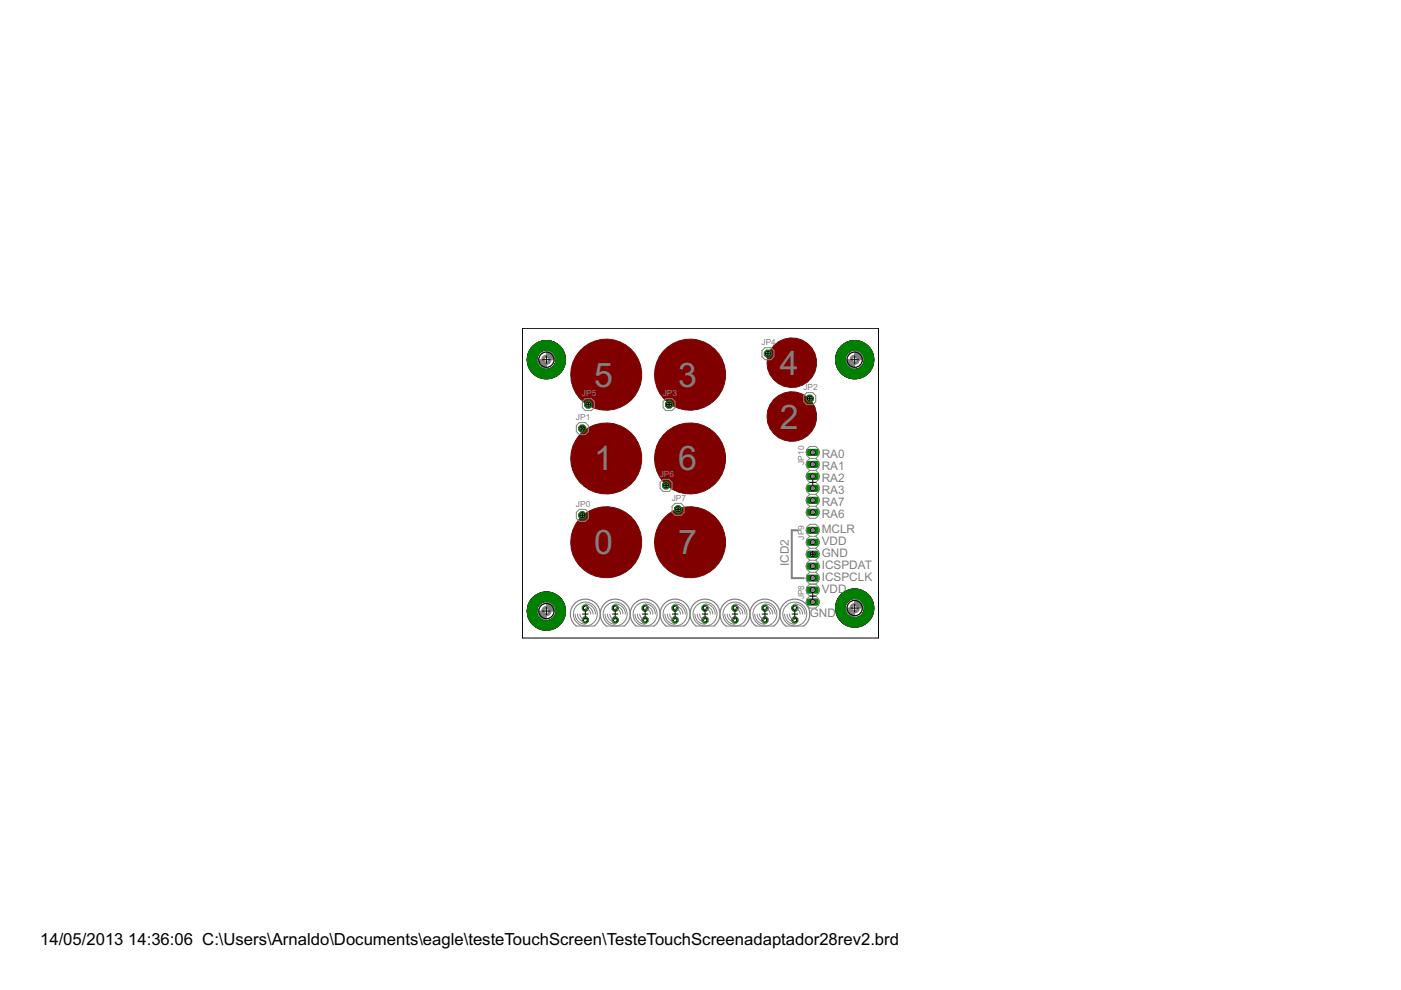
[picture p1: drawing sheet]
<svg xmlns="http://www.w3.org/2000/svg" width="297mm" height="210mm" viewBox="0 0 297 210" stroke-linecap="round" stroke-linejoin="round" font-family="sans-serif">
<g fill="#000080" stroke="#000080" stroke-width=".21">
<path d="M178.5 125.9a4.1 4.1 0 0 1 6.3 1.1 4.1 4.1 0 0 1-2.6 5.9 4.1 4.1 0 0 1-5.1-4h2.1a2.04 2.04 0 0 1 3-1.7 2.04 2.04 0 0 1 .2 3.4 2.04 2.04 0 0 1-3.2-1.3v-.4h-2.1a4.2 4.2 0 0 1 1.4-3z" fill-rule="evenodd"/>
<path d="M178.5 73.3a4.1 4.1 0 0 1 6.3 1 4.1 4.1 0 0 1-2.6 5.9 4.1 4.1 0 0 1-5.1-3.9h2.1a2.04 2.04 0 0 1 3-1.8 2.04 2.04 0 0 1 .2 3.5 2.04 2.04 0 0 1-3.2-1.4v-.3h-2.1a4.2 4.2 0 0 1 1.4-3z" fill-rule="evenodd"/>
<path d="M113.1 126.6a4.1 4.1 0 0 1 6.3 1 4.1 4.1 0 0 1-2.6 5.9 4.1 4.1 0 0 1-5-3.9h2a2.03 2.03 0 0 1 3-1.8 2.03 2.03 0 0 1 .2 3.5 2.03 2.03 0 0 1-3.2-1.4v-.3h-2a4 4 0 0 1 1.3-3z" fill-rule="evenodd"/>
<path d="M113.1 73.3a4.1 4.1 0 0 1 6.3 1 4.1 4.1 0 0 1-2.6 5.9 4.1 4.1 0 0 1-5-3.9h2a2.03 2.03 0 0 1 3-1.8 2.03 2.03 0 0 1 .2 3.5 2.03 2.03 0 0 1-3.2-1.4v-.3h-2a4 4 0 0 1 1.3-3z" fill-rule="evenodd"/>
</g>
<g fill="#800000" stroke="#800000" stroke-width=".21">
<circle cx="128.5" cy="97.2" r="7.5"/>
<circle cx="146.3" cy="115" r="7.5"/>
<circle cx="146.3" cy="97.2" r="7.5"/>
<circle cx="146.3" cy="79.4" r="7.5"/>
<circle cx="128.5" cy="115" r="7.5"/>
<circle cx="128.5" cy="79.4" r="7.5"/>
<circle cx="167.9" cy="76.9" r="5.3"/>
<circle cx="167.9" cy="88.3" r="5.3"/>
</g>
<circle cx="168.5" cy="128.9" r=".71" fill="#008000" stroke="#008000" stroke-width=".21"/>
<circle cx="168.5" cy="128.9" r=".4" fill="#fff" stroke="#000" stroke-width=".21"/>
<circle cx="168.5" cy="131.5" r=".71" fill="#008000" stroke="#008000" stroke-width=".21"/>
<circle cx="168.5" cy="131.5" r=".4" fill="#fff" stroke="#000" stroke-width=".21"/>
<circle cx="162.2" cy="128.9" r=".71" fill="#008000" stroke="#008000" stroke-width=".21"/>
<circle cx="162.2" cy="128.9" r=".4" fill="#fff" stroke="#000" stroke-width=".21"/>
<circle cx="162.2" cy="131.5" r=".71" fill="#008000" stroke="#008000" stroke-width=".21"/>
<circle cx="162.2" cy="131.5" r=".4" fill="#fff" stroke="#000" stroke-width=".21"/>
<circle cx="155.8" cy="128.9" r=".71" fill="#008000" stroke="#008000" stroke-width=".21"/>
<circle cx="155.8" cy="128.9" r=".4" fill="#fff" stroke="#000" stroke-width=".21"/>
<circle cx="155.8" cy="131.5" r=".71" fill="#008000" stroke="#008000" stroke-width=".21"/>
<circle cx="155.8" cy="131.5" r=".4" fill="#fff" stroke="#000" stroke-width=".21"/>
<circle cx="149.5" cy="128.9" r=".71" fill="#008000" stroke="#008000" stroke-width=".21"/>
<circle cx="149.5" cy="128.9" r=".4" fill="#fff" stroke="#000" stroke-width=".21"/>
<circle cx="149.5" cy="131.5" r=".71" fill="#008000" stroke="#008000" stroke-width=".21"/>
<circle cx="149.5" cy="131.5" r=".4" fill="#fff" stroke="#000" stroke-width=".21"/>
<circle cx="143.1" cy="128.9" r=".71" fill="#008000" stroke="#008000" stroke-width=".21"/>
<circle cx="143.1" cy="128.9" r=".4" fill="#fff" stroke="#000" stroke-width=".21"/>
<circle cx="143.1" cy="131.5" r=".71" fill="#008000" stroke="#008000" stroke-width=".21"/>
<circle cx="143.1" cy="131.5" r=".4" fill="#fff" stroke="#000" stroke-width=".21"/>
<circle cx="136.8" cy="128.9" r=".71" fill="#008000" stroke="#008000" stroke-width=".21"/>
<circle cx="136.8" cy="128.9" r=".4" fill="#fff" stroke="#000" stroke-width=".21"/>
<circle cx="136.8" cy="131.5" r=".71" fill="#008000" stroke="#008000" stroke-width=".21"/>
<circle cx="136.8" cy="131.5" r=".4" fill="#fff" stroke="#000" stroke-width=".21"/>
<circle cx="130.4" cy="128.9" r=".71" fill="#008000" stroke="#008000" stroke-width=".21"/>
<circle cx="130.4" cy="128.9" r=".4" fill="#fff" stroke="#000" stroke-width=".21"/>
<circle cx="130.4" cy="131.5" r=".71" fill="#008000" stroke="#008000" stroke-width=".21"/>
<circle cx="130.4" cy="131.5" r=".4" fill="#fff" stroke="#000" stroke-width=".21"/>
<circle cx="124.1" cy="128.9" r=".71" fill="#008000" stroke="#008000" stroke-width=".21"/>
<circle cx="124.1" cy="128.9" r=".4" fill="#fff" stroke="#000" stroke-width=".21"/>
<circle cx="124.1" cy="131.5" r=".71" fill="#008000" stroke="#008000" stroke-width=".21"/>
<circle cx="124.1" cy="131.5" r=".4" fill="#fff" stroke="#000" stroke-width=".21"/>
<circle cx="123.5" cy="90.9" r=".83" fill="#008000" stroke="#008000" stroke-width=".21"/>
<circle cx="123.5" cy="90.9" r=".51" fill="#fff" stroke="#000" stroke-width=".21"/>
<circle cx="171.7" cy="84.5" r=".83" fill="#008000" stroke="#008000" stroke-width=".21"/>
<circle cx="171.7" cy="84.5" r=".51" fill="#fff" stroke="#000" stroke-width=".21"/>
<circle cx="141.9" cy="85.8" r=".83" fill="#008000" stroke="#008000" stroke-width=".21"/>
<circle cx="141.9" cy="85.8" r=".51" fill="#fff" stroke="#000" stroke-width=".21"/>
<circle cx="162.8" cy="75" r=".83" fill="#008000" stroke="#008000" stroke-width=".21"/>
<circle cx="162.8" cy="75" r=".51" fill="#fff" stroke="#000" stroke-width=".21"/>
<circle cx="124.7" cy="85.8" r=".83" fill="#008000" stroke="#008000" stroke-width=".21"/>
<circle cx="124.7" cy="85.8" r=".51" fill="#fff" stroke="#000" stroke-width=".21"/>
<circle cx="141.2" cy="102.9" r=".83" fill="#008000" stroke="#008000" stroke-width=".21"/>
<circle cx="141.2" cy="102.9" r=".51" fill="#fff" stroke="#000" stroke-width=".21"/>
<circle cx="143.8" cy="108" r=".83" fill="#008000" stroke="#008000" stroke-width=".21"/>
<circle cx="143.8" cy="108" r=".51" fill="#fff" stroke="#000" stroke-width=".21"/>
<path d="M171.6 125.1h1.5" fill="none" stroke="#008000" stroke-width="1.5"/>
<circle cx="172.3" cy="125.1" r=".51" fill="#fff" stroke="#000" stroke-width=".21"/>
<path d="M171.6 127.7h1.5" fill="none" stroke="#008000" stroke-width="1.5"/>
<circle cx="172.3" cy="127.7" r=".51" fill="#fff" stroke="#000" stroke-width=".21"/>
<circle cx="123.5" cy="109.3" r=".83" fill="#008000" stroke="#008000" stroke-width=".21"/>
<circle cx="123.5" cy="109.3" r=".51" fill="#fff" stroke="#000" stroke-width=".21"/>
<path d="M171.6 112.4h1.5" fill="none" stroke="#008000" stroke-width="1.5"/>
<circle cx="172.3" cy="112.4" r=".51" fill="#fff" stroke="#000" stroke-width=".21"/>
<path d="M171.6 115h1.5" fill="none" stroke="#008000" stroke-width="1.5"/>
<circle cx="172.3" cy="115" r=".51" fill="#fff" stroke="#000" stroke-width=".21"/>
<path d="M171.6 117.5h1.5" fill="none" stroke="#008000" stroke-width="1.5"/>
<circle cx="172.3" cy="117.5" r=".51" fill="#fff" stroke="#000" stroke-width=".21"/>
<path d="M171.6 120.1h1.5" fill="none" stroke="#008000" stroke-width="1.5"/>
<circle cx="172.3" cy="120.1" r=".51" fill="#fff" stroke="#000" stroke-width=".21"/>
<path d="M171.6 122.6h1.5" fill="none" stroke="#008000" stroke-width="1.5"/>
<circle cx="172.3" cy="122.6" r=".51" fill="#fff" stroke="#000" stroke-width=".21"/>
<path d="M171.6 95.9h1.5" fill="none" stroke="#008000" stroke-width="1.5"/>
<circle cx="172.3" cy="95.9" r=".51" fill="#fff" stroke="#000" stroke-width=".21"/>
<path d="M171.6 98.5h1.5" fill="none" stroke="#008000" stroke-width="1.5"/>
<circle cx="172.3" cy="98.5" r=".51" fill="#fff" stroke="#000" stroke-width=".21"/>
<path d="M171.6 101h1.5" fill="none" stroke="#008000" stroke-width="1.5"/>
<circle cx="172.3" cy="101" r=".51" fill="#fff" stroke="#000" stroke-width=".21"/>
<path d="M171.6 103.5h1.5" fill="none" stroke="#008000" stroke-width="1.5"/>
<circle cx="172.3" cy="103.5" r=".51" fill="#fff" stroke="#000" stroke-width=".21"/>
<path d="M171.6 106.1h1.5" fill="none" stroke="#008000" stroke-width="1.5"/>
<circle cx="172.3" cy="106.1" r=".51" fill="#fff" stroke="#000" stroke-width=".21"/>
<path d="M171.6 108.6h1.5" fill="none" stroke="#008000" stroke-width="1.5"/>
<circle cx="172.3" cy="108.6" r=".51" fill="#fff" stroke="#000" stroke-width=".21"/>
<g fill="#800000" stroke="#800000" stroke-width=".21">
<path d="M178.5 125.9a4.1 4.1 0 0 1 6.3 1.1 4.1 4.1 0 0 1-2.6 5.9 4.1 4.1 0 0 1-5.1-4h2.1a2.04 2.04 0 0 1 3-1.7 2.04 2.04 0 0 1 .2 3.4 2.04 2.04 0 0 1-3.2-1.3v-.4h-2.1a4.2 4.2 0 0 1 1.4-3z" fill-rule="evenodd"/>
<path d="M178.5 73.3a4.1 4.1 0 0 1 6.3 1 4.1 4.1 0 0 1-2.6 5.9 4.1 4.1 0 0 1-5.1-3.9h2.1a2.04 2.04 0 0 1 3-1.8 2.04 2.04 0 0 1 .2 3.5 2.04 2.04 0 0 1-3.2-1.4v-.3h-2.1a4.2 4.2 0 0 1 1.4-3z" fill-rule="evenodd"/>
<path d="M113.1 126.6a4.1 4.1 0 0 1 6.3 1 4.1 4.1 0 0 1-2.6 5.9 4.1 4.1 0 0 1-5-3.9h2a2.03 2.03 0 0 1 3-1.8 2.03 2.03 0 0 1 .2 3.5 2.03 2.03 0 0 1-3.2-1.4v-.3h-2a4 4 0 0 1 1.3-3z" fill-rule="evenodd"/>
<path d="M113.1 73.3a4.1 4.1 0 0 1 6.3 1 4.1 4.1 0 0 1-2.6 5.9 4.1 4.1 0 0 1-5-3.9h2a2.03 2.03 0 0 1 3-1.8 2.03 2.03 0 0 1 .2 3.5 2.03 2.03 0 0 1-3.2-1.4v-.3h-2a4 4 0 0 1 1.3-3z" fill-rule="evenodd"/>
<path d="M178.5 125.9a4.1 4.1 0 0 1 6.3 1.1 4.1 4.1 0 0 1-2.6 5.9 4.1 4.1 0 0 1-5.1-4h2.1a2.04 2.04 0 0 1 3-1.7 2.04 2.04 0 0 1 .2 3.4 2.04 2.04 0 0 1-3.2-1.3v-.4h-2.1a4.2 4.2 0 0 1 1.4-3z" fill-rule="evenodd"/>
<path d="M178.5 73.3a4.1 4.1 0 0 1 6.3 1 4.1 4.1 0 0 1-2.6 5.9 4.1 4.1 0 0 1-5.1-3.9h2.1a2.04 2.04 0 0 1 3-1.8 2.04 2.04 0 0 1 .2 3.5 2.04 2.04 0 0 1-3.2-1.4v-.3h-2.1a4.2 4.2 0 0 1 1.4-3z" fill-rule="evenodd"/>
<path d="M113.1 126.6a4.1 4.1 0 0 1 6.3 1 4.1 4.1 0 0 1-2.6 5.9 4.1 4.1 0 0 1-5-3.9h2a2.03 2.03 0 0 1 3-1.8 2.03 2.03 0 0 1 .2 3.5 2.03 2.03 0 0 1-3.2-1.4v-.3h-2a4 4 0 0 1 1.3-3z" fill-rule="evenodd"/>
<path d="M113.1 73.3a4.1 4.1 0 0 1 6.3 1 4.1 4.1 0 0 1-2.6 5.9 4.1 4.1 0 0 1-5-3.9h2a2.03 2.03 0 0 1 3-1.8 2.03 2.03 0 0 1 .2 3.5 2.03 2.03 0 0 1-3.2-1.4v-.3h-2a4 4 0 0 1 1.3-3z" fill-rule="evenodd"/>
</g>
<g fill="none" stroke="#808080" stroke-width=".21">
<path d="M162.2 73.7h1.2l.7 .7v1.2l-.7 .7h-1.2l-.7-.7v-1.2zM122.8 89.6h1.3l.6 .6v1.3l-.6 .6h-1.3l-.6-.6v-1.3zM123.5 85.2l.6-.7h1.3l.6 .7v1.2l-.6 .7h-1.3l-.6-.7zM141.2 84.5h1.3l.6 .7v1.2l-.6 .7h-1.3l-.6-.7v-1.2zM171 83.2h1.3l.7 .7v1.3l-.7 .6h-1.3l-.6-.6v-1.3zM171.7 97.2l-.7-.6v-1.3l.7-.6h1.3l.6 .6v1.3l-.6 .6M171.7 97.2l-.7 .6v1.3l.7 .6M171.7 99.7l-.7 .7v1.2l.7 .7M171.7 97.2h1.3M171.7 99.7h1.3M173 97.2l.6 .6v1.3l-.6 .6M173 99.7l.6 .7v1.2l-.6 .7"/>
<path d="M122.2 108.6l.6-.6h1.3l.6 .6v1.3l-.6 .6h-1.3l-.6-.6zM140.6 101.6h1.3l.6 .7v1.2l-.6 .7h-1.3l-.6-.7v-1.2zM143.1 106.7h1.3l.6 .7v1.2l-.6 .7h-1.3l-.6-.7v-1.2zM171.7 107.4l-.7 .6v1.3l.7 .6h1.3l.6-.6v-1.3l-.6-.6M171.7 113.7l-.7-.6v-1.3l.7-.6h1.3l.6 .6v1.3l-.6 .6M171.7 102.3l-.7 .6v1.3l.7 .6M171.7 104.8l-.7 .7v1.2l.7 .7M171.7 113.7l-.7 .6v1.3l.7 .6M171.7 116.2l-.7 .7v1.3l.7 .6M171.7 118.8l-.7 .6v1.3l.7 .6M171.7 118.8h1.3M171.7 113.7h1.3"/>
<path d="M171.7 116.2h1.3M171.7 104.8h1.3M171.7 107.4h1.3M171.7 102.3h1.3M173 102.3l.6 .6v1.3l-.6 .6M173 104.8l.6 .7v1.2l-.6 .7M173 113.7l.6 .6v1.3l-.6 .6M173 116.2l.6 .7v1.3l-.6 .6M173 118.8l.6 .6v1.3l-.6 .6M121.9 130.2a2.15 2.15 0 0 0 2.2 2.2M122.2 132.7h3.8M122.4 130.2a1.66 1.66 0 0 0 1.7 1.6"/>
<path d="M123 130.2l.2 .7 .4 .3 .5 .1M124.1 129.1l.7 .2 .4 .9M124.1 128.5a1.66 1.66 0 0 1 1.7 1.7M124.1 128a2.18 2.18 0 0 1 2.2 2.2M128.3 130.2a2.11 2.11 0 0 0 2.1 2.2M128.5 132.7h3.8M128.8 130.2a1.63 1.63 0 0 0 1.6 1.6M129.3 130.2l.2 .7 .4 .3 .5 .1M130.4 129.1l.7 .2 .4 .4 .1 .5M130.4 128.5a1.63 1.63 0 0 1 1.7 1.7M130.4 128a2.15 2.15 0 0 1 2.2 2.2M134.6 130.2a2.15 2.15 0 0 0 2.2 2.2"/>
<path d="M134.9 132.7h3.8M135.1 130.2a1.66 1.66 0 0 0 1.7 1.6M135.6 130.2l.3 .7 .4 .3 .5 .1M136.8 129.1l.7 .2 .3 .4 .1 .5M136.8 128.5a1.66 1.66 0 0 1 1.6 1.7M136.8 128a2.15 2.15 0 0 1 2.1 2.2M141 130.2a2.15 2.15 0 0 0 2.1 2.2M141.2 132.7h3.8M141.5 130.2a1.66 1.66 0 0 0 1.6 1.6M142 130.2l.1 .5 .3 .4 .7 .2M143.1 129.1l.7 .2 .4 .4 .1 .5M143.1 128.5a1.66 1.66 0 0 1 1.7 1.7"/>
<path d="M143.1 128a2.15 2.15 0 0 1 2.2 2.2M147.3 130.2a2.15 2.15 0 0 0 2.2 2.2M147.6 132.7h3.8M147.8 130.2a1.66 1.66 0 0 0 1.7 1.6M148.3 130.2l.1 .5 .4 .4 .7 .2M149.5 129.1l.7 .2 .3 .4 .1 .5M149.5 128.5a1.66 1.66 0 0 1 1.6 1.7M149.5 128a2.18 2.18 0 0 1 2.1 2.2M153.7 130.2a2.15 2.15 0 0 0 2.1 2.2M153.9 132.7h3.8M154.2 130.2a1.66 1.66 0 0 0 1.6 1.6M154.7 130.2l.1 .5 .3 .4 .7 .2"/>
<path d="M155.8 129.1l.7 .2 .5 .9M155.8 128.5a1.66 1.66 0 0 1 1.7 1.7M155.8 128a2.18 2.18 0 0 1 2.2 2.2M160 130.2a2.15 2.15 0 0 0 2.2 2.2M160.3 132.7h3.8M160.5 130.2a1.63 1.63 0 0 0 1.7 1.6M161 130.2l.3 .7 .4 .3 .5 .1M162.2 129.1l.7 .2 .4 .9M162.2 128.5a1.66 1.66 0 0 1 1.6 1.7M162.2 128a2.18 2.18 0 0 1 2.1 2.2M166.3 130.2a2.15 2.15 0 0 0 2.2 2.2M166.6 132.7h3.8"/>
<path d="M166.9 130.2a1.66 1.66 0 0 0 1.6 1.6M167.4 130.2l.2 .7 .4 .3 .5 .1M168.5 129.1l.7 .2 .3 .4 .2 .5M168.5 128.5a1.63 1.63 0 0 1 1.7 1.7M168.5 128a2.15 2.15 0 0 1 2.2 2.2M171.7 126.4l-.7 .6v1.3l.7 .6h1.3l.6-.6v-1.3l-.6-.6M171.7 126.4h1.3M171.7 123.8l-.7 .7v1.3l.7 .6M171.7 123.8h1.3M171.7 121.3l-.7 .6v1.3l.7 .6M171.7 121.3h1.3M173 121.3l.6 .6v1.3l-.6 .6"/>
<path d="M173 123.8l.6 .7v1.3l-.6 .6"/>
<circle cx="115.8" cy="76.3" r="3.4"/>
<circle cx="115.8" cy="76.3" r="1.69"/>
<circle cx="181.2" cy="76.3" r="3.4"/>
<circle cx="181.2" cy="76.3" r="1.69"/>
<circle cx="115.8" cy="129.6" r="3.4"/>
<circle cx="115.8" cy="129.6" r="1.69"/>
<circle cx="124.1" cy="130.2" r="2.54"/>
<circle cx="130.4" cy="130.2" r="2.54"/>
<circle cx="136.8" cy="130.2" r="2.54"/>
<circle cx="143.1" cy="130.2" r="2.54"/>
<circle cx="149.5" cy="130.2" r="2.54"/>
<circle cx="155.8" cy="130.2" r="2.54"/>
<circle cx="162.2" cy="130.2" r="2.54"/>
<circle cx="168.5" cy="130.2" r="2.54"/>
<circle cx="181.2" cy="128.9" r="3.4"/>
<circle cx="181.2" cy="128.9" r="1.69"/>
</g>
<path d="M122.2 132.7a3.2 3.2 0 0 1-.4-4.6 3.2 3.2 0 0 1 4.6 0 3.2 3.2 0 0 1-.4 4.6M128.5 132.7a3.2 3.2 0 0 1-.4-4.6 3.2 3.2 0 0 1 4.7 0 3.2 3.2 0 0 1-.5 4.6M134.9 132.7a3.2 3.2 0 0 1-.5-4.6 3.2 3.2 0 0 1 4.7 0 3.2 3.2 0 0 1-.4 4.6M141.2 132.7a3.2 3.2 0 0 1-.4-4.6 3.2 3.2 0 0 1 4.7 0 3.2 3.2 0 0 1-.5 4.6M147.6 132.7a3.2 3.2 0 0 1-.5-4.6 3.2 3.2 0 0 1 4.7 0 3.2 3.2 0 0 1-.4 4.6M153.9 132.7a3.2 3.2 0 0 1-.4-4.6 3.2 3.2 0 0 1 4.7 0 3.2 3.2 0 0 1-.5 4.6M160.3 132.7a3.2 3.2 0 0 1-.5-4.6 3.2 3.2 0 0 1 4.7 0 3.2 3.2 0 0 1-.4 4.6M166.6 132.7a3.2 3.2 0 0 1-.4-4.6 3.2 3.2 0 0 1 4.7 0 3.2 3.2 0 0 1-.5 4.6" fill="none" stroke="#808080" stroke-width=".25"/>
<g fill="#808080" stroke="#808080" stroke-width=".21">
<path d="M123.2 90.6h.5v.5h-.5z"/>
<path d="M171.4 84.3h.5v.5h-.5z"/>
<path d="M141.6 85.5h.5v.5h-.5z"/>
<path d="M162.6 74.7h.5v.5h-.5z"/>
<path d="M124.5 85.5h.5v.5h-.5z"/>
<path d="M141 102.7h.5v.5h-.5z"/>
<path d="M143.5 107.7h.5v.5h-.5z"/>
<path d="M172.1 124.9h.5v.5h-.5z"/>
<path d="M172.1 127.4h.5v.5h-.5z"/>
<path d="M123.2 109h.5v.5h-.5z"/>
<path d="M172.1 119.8h.5v.5h-.5z"/>
<path d="M172.1 117.3h.5v.5h-.5z"/>
<path d="M172.1 114.7h.5v.5h-.5z"/>
<path d="M172.1 112.2h.5v.5h-.5z"/>
<path d="M172.1 122.3h.5v.5h-.5z"/>
<path d="M172.1 105.8h.5v.5h-.5z"/>
<path d="M172.1 103.3h.5v.5h-.5z"/>
<path d="M172.1 100.8h.5v.5h-.5z"/>
<path d="M172.1 98.2h.5v.5h-.5z"/>
<path d="M172.1 95.7h.5v.5h-.5z"/>
<path d="M172.1 108.4h.5v.5h-.5z"/>
</g>
<g fill="#808080" stroke="#808080" stroke-width=".21">
<path d="M177.8 128.9h2.5l.3 .7 .6 .2v2.5a3.4 3.4 0 0 1-3.4-3.4z" fill-rule="evenodd"/>
<path d="M181.2 125.5a3.4 3.4 0 0 1 3.4 3.4h-2.5l-.2-.6-.7-.3z" fill-rule="evenodd"/>
<path d="M180.4 128.3a.99 .99 0 0 1 1.6 .1 .99 .99 0 0 1-.5 1.5 .99 .99 0 0 1-1.3-1h.5a.53 .53 0 0 1 .7-.4 .53 .53 0 0 1 .2 .9 .53 .53 0 0 1-.9-.3v-.2h-.5z" fill-rule="evenodd"/>
<path d="M177.8 76.3h2.5l.3 .6 .6 .3v2.5a3.4 3.4 0 0 1-3.4-3.4z" fill-rule="evenodd"/>
<path d="M181.2 72.9a3.4 3.4 0 0 1 3.4 3.4h-2.5l-.2-.7-.7-.2z" fill-rule="evenodd"/>
<path d="M180.4 75.6a.99 .99 0 0 1 1.6 .1 .99 .99 0 0 1-.5 1.5 .99 .99 0 0 1-1.3-.9h.5a.53 .53 0 0 1 .7-.5 .53 .53 0 0 1 .2 .9 .53 .53 0 0 1-.9-.3v-.1h-.5z" fill-rule="evenodd"/>
<path d="M112.4 129.6h2.5l.3 .6 .6 .3v2.5a3.4 3.4 0 0 1-3.4-3.4z" fill-rule="evenodd"/>
<path d="M115.8 126.2a3.4 3.4 0 0 1 3.5 3.4h-2.5l-.3-.7-.7-.2z" fill-rule="evenodd"/>
<path d="M115.1 128.9a.99 .99 0 0 1 1.6 .1 .99 .99 0 0 1-.6 1.5 .99 .99 0 0 1-1.2-.9h.4a.53 .53 0 0 1 .8-.5 .53 .53 0 0 1 .1 .9 .53 .53 0 0 1-.9-.3v-.1h-.4z" fill-rule="evenodd"/>
<path d="M112.4 76.3h2.5l.3 .6 .6 .3v2.5a3.4 3.4 0 0 1-3.4-3.4z" fill-rule="evenodd"/>
<path d="M115.8 72.9a3.4 3.4 0 0 1 3.5 3.4h-2.5l-.3-.7-.7-.2z" fill-rule="evenodd"/>
<path d="M115.1 75.6a.99 .99 0 0 1 1.6 .1 .99 .99 0 0 1-.6 1.5 .99 .99 0 0 1-1.2-.9h.4a.53 .53 0 0 1 .8-.5 .53 .53 0 0 1 .1 .9 .53 .53 0 0 1-.9-.3v-.1h-.4z" fill-rule="evenodd"/>
</g>
<path d="M169.1 112.4h-1.2v10.2h2.5" fill="none" stroke="#808080" stroke-width=".42"/>
<g fill="none" stroke="#000" stroke-width=".21">
<path d="M110.8 69.6h75.5v65.7h-75.5zM115 76.3h1.6M115.8 75.5v1.6M162.4 75h.8M162.8 74.6v.8M180.4 76.3h1.6M181.2 75.5v1.6M123.2 90.6l.5 .5M123.7 90.6l-.5 .5M124.3 85.8h.8M124.7 85.4v.8M141.5 85.8h.8"/>
<path d="M141.9 85.4v.8M171.3 84.5h.8M171.7 84.1v.8M123 109.3h.9M123.5 108.9v.8M140.8 102.9h.8M141.2 102.5v.8M143.4 108h.8M143.8 107.6v.8M171.8 117.5h1.1M171.8 102.3h1.1M172.3 101.7v1.1"/>
<path d="M172.3 116.9v1.2M115 129.6h1.6M115.8 128.8v1.6M123.5 130.2h1.2M124.1 129.6v1.2M129.8 130.2h1.2M130.4 129.6v1.2M136.2 130.2h1.2M136.8 129.6v1.2M142.5 130.2h1.2M143.1 129.6v1.2M148.9 130.2h1.2"/>
<path d="M149.5 129.6v1.2M155.2 130.2h1.2M155.8 129.6v1.2M161.6 130.2h1.2M162.2 129.6v1.2M167.9 130.2h1.2M168.5 129.6v1.2M171.8 126.4h1.1M172.3 125.9v1M180.4 128.9h1.6M181.2 128.1v1.7"/>
<circle cx="115.8" cy="76.3" r="1.61"/>
<circle cx="181.2" cy="76.3" r="1.61"/>
<circle cx="115.8" cy="129.6" r="1.61"/>
<circle cx="181.2" cy="128.9" r="1.61"/>
</g>
<g fill="#008000" stroke="#008000" stroke-width=".21">
<path d="M178.5 125.9a4.1 4.1 0 0 1 6.3 1.1 4.1 4.1 0 0 1-2.6 5.9 4.1 4.1 0 0 1-5.1-4h2.1a2.04 2.04 0 0 1 3-1.7 2.04 2.04 0 0 1 .2 3.4 2.04 2.04 0 0 1-3.2-1.3v-.4h-2.1a4.2 4.2 0 0 1 1.4-3z" fill-rule="evenodd"/>
<path d="M178.5 73.3a4.1 4.1 0 0 1 6.3 1 4.1 4.1 0 0 1-2.6 5.9 4.1 4.1 0 0 1-5.1-3.9h2.1a2.04 2.04 0 0 1 3-1.8 2.04 2.04 0 0 1 .2 3.5 2.04 2.04 0 0 1-3.2-1.4v-.3h-2.1a4.2 4.2 0 0 1 1.4-3z" fill-rule="evenodd"/>
<path d="M113.1 126.6a4.1 4.1 0 0 1 6.3 1 4.1 4.1 0 0 1-2.6 5.9 4.1 4.1 0 0 1-5-3.9h2a2.03 2.03 0 0 1 3-1.8 2.03 2.03 0 0 1 .2 3.5 2.03 2.03 0 0 1-3.2-1.4v-.3h-2a4 4 0 0 1 1.3-3z" fill-rule="evenodd"/>
<path d="M113.1 73.3a4.1 4.1 0 0 1 6.3 1 4.1 4.1 0 0 1-2.6 5.9 4.1 4.1 0 0 1-5-3.9h2a2.03 2.03 0 0 1 3-1.8 2.03 2.03 0 0 1 .2 3.5 2.03 2.03 0 0 1-3.2-1.4v-.3h-2a4 4 0 0 1 1.3-3z" fill-rule="evenodd"/>
</g>
<g font-size="8" fill="#808080">
<text x="126" y="82">5</text>
<text x="143.8" y="82">3</text>
<text x="165.3" y="79.4">4</text>
<text x="165.3" y="90.9">2</text>
<text x="126" y="99.7">1</text>
<text x="143.8" y="99.7">6</text>
<text x="126" y="117.5">0</text>
<text x="143.8" y="117.5">7</text>
</g>
<g font-size="4">
<text x="8.5" y="200.4">14/05/2013</text>
<text x="27.2" y="200.4">14:36:06 C:\Users\Arnaldo\Documents\eagle\testeTouchScreen\TesteTouchScreenadaptador28rev2.brd</text>
</g>
<g font-size="2.8" fill="#808080">
<text x="174.2" y="97.2">RA0</text>
<text x="174.2" y="99.7">RA1</text>
<text x="174.2" y="102.3">RA2</text>
<text x="174.2" y="104.8">RA3</text>
<text x="174.2" y="107.4">RA7</text>
<text x="174.2" y="113.1">MCLR</text>
<text x="174.2" y="109.9">RA6</text>
<text x="174.2" y="115.6">VDD</text>
<text x="174.2" y="118.1">GND</text>
<text x="167.2" y="120" transform="rotate(-90 167.2 120)">ICD2</text>
<text x="174.2" y="120.7">ICSPDAT</text>
<text x="174.2" y="123.2">ICSPCLK</text>
<text x="174.2" y="125.8">VDD</text>
<text x="171.7" y="130.8">GND</text>
</g>
<g font-size="2" fill="#808080">
<text x="161.5" y="73.2">JP4</text>
<text x="123.4" y="84">JP5</text>
<text x="140.5" y="84">JP3</text>
<text x="170.3" y="82.7">JP2</text>
<text x="122.1" y="89">JP1</text>
<text x="139.9" y="101.1">JP6</text>
<text x="170.5" y="98.6" transform="rotate(-90 170.5 98.6)">JP10</text>
<text x="122.1" y="107.4">JP0</text>
<text x="142.4" y="106.2">JP7</text>
<text x="170.5" y="114.4" transform="rotate(-90 170.5 114.4)">JP9</text>
<text x="170.5" y="127.1" transform="rotate(-90 170.5 127.1)">JP8</text>
</g>
</svg>
